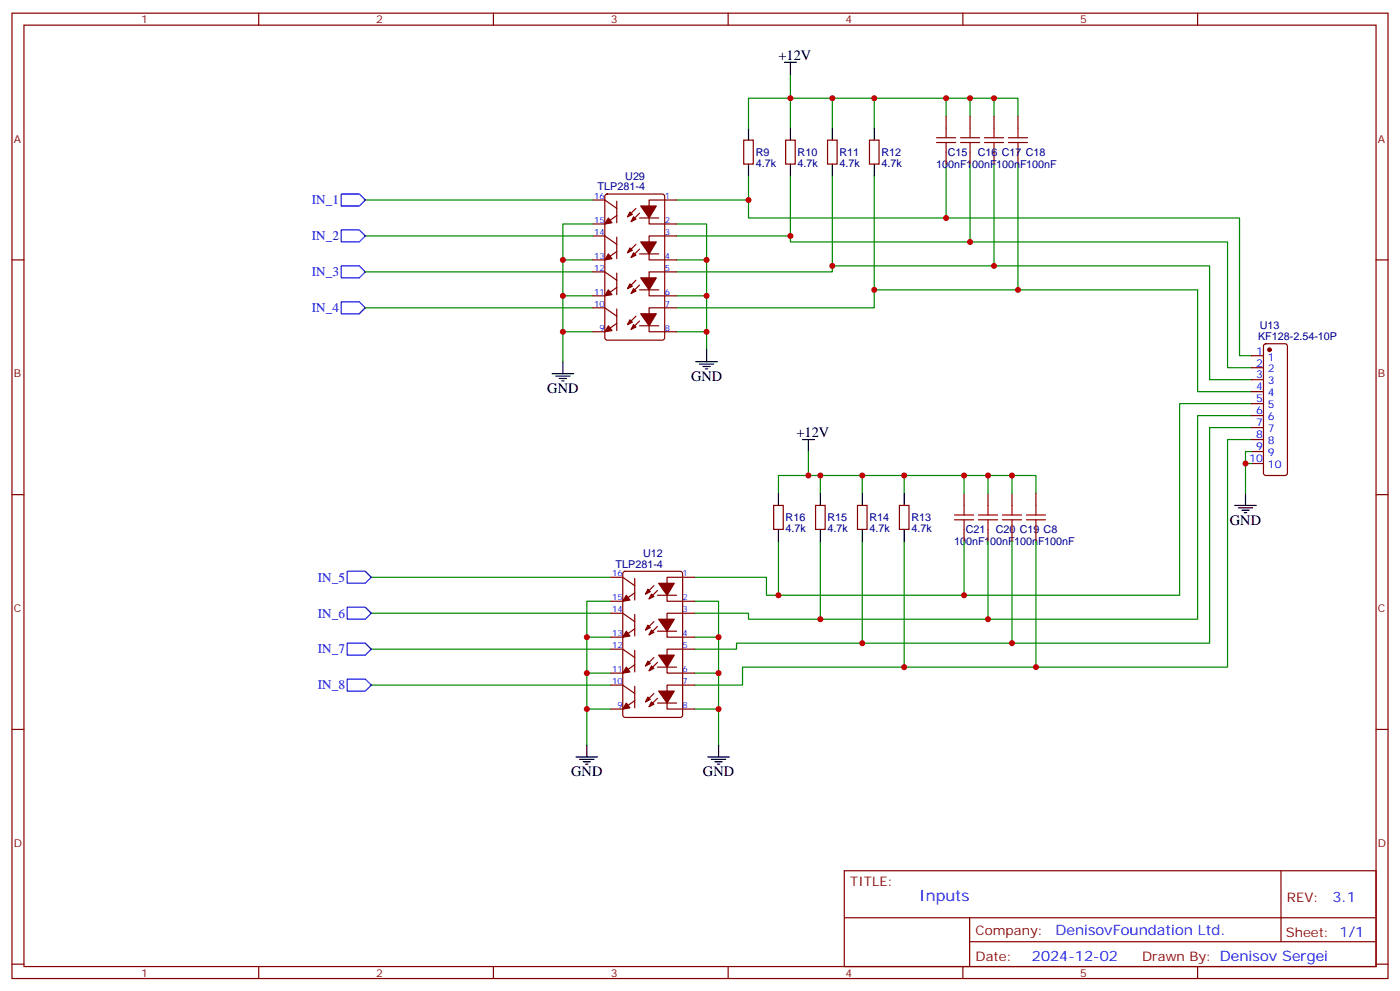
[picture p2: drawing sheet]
<svg xmlns="http://www.w3.org/2000/svg" width="412mm" height="292mm" viewBox="0 0 412 292" stroke-linecap="round" stroke-linejoin="round" font-family="sans-serif">
<g fill="none" stroke="#870000" stroke-width=".35">
<path d="M3.5 3.9h405.4v284.3h-405.4zM7.1 7.4h398.2v277.3h-398.2zM76.2 3.9v3.5M145.3 3.9v3.5M214.5 3.9v3.5M283.6 3.9v3.5M352.8 3.9v3.5M278.7 34.2v3.5M285.8 34.2v3.5M292.8 34.2v3.5M299.9 34.2v3.5M174.6 58.9h3.6l3.5 2.5"/>
<path d="M178.4 57.4l.5-.2h16.2l.6 .4 .1 41.9-.5 .6-16.4 .1-.7-.5v-41.8zM181.7 59.3v6.3M199.3 58.9h-8.1v7.1h8.1M219.1 41.3h2.8v7h-2.8zM231.4 41.3h2.8v7h-2.8zM243.8 41.3h2.8v7h-2.8zM256.1 41.3h2.8v7h-2.8zM278.7 44.8v3.5M285.8 44.8v3.5M292.8 44.8v3.5M299.9 44.8v3.5M3.5 76.6h3.6"/>
<path d="M174.6 69.5h3.6l3.5 2.5M181.7 74.1l-3.5 2.5h-3.6M181.7 69.9v6.3M181.7 63.5l-3.5 2.5h-3.6M187.3 72l-2.4 2.4M187.3 61.4l-2.4 2.5M188.4 74.8h5.6M188.4 73.4l-2.5 2.4M188.4 64.2h5.6M188.4 62.8l-2.5 2.5M199.3 69.5h-8.1v7.1h8.1M405.3 76.6h3.6"/>
<path d="M174.6 90.7h3.6l3.5 2.4M174.6 80.1h3.6l3.5 2.5M181.7 80.4v6.4M181.7 91v6.4M181.7 95.3l-3.5 2.4h-3.6M181.7 84.7l-3.5 2.4h-3.6M187.3 93.1l-2.4 2.5M187.3 82.6l-2.4 2.4M188.4 96h5.6M188.4 94.5l-2.5 2.5M188.4 85.4h5.6M188.4 84l-2.5 2.4"/>
<path d="M199.3 90.7h-8.1v7h8.1M199.3 80.1h-8.1v7h8.1M368.7 104.8h3.5M368.7 108.3h3.5M368.7 111.8h3.5M368.7 115.4h3.5M368.7 118.9h3.5M372.4 101.5l.5-.3h5.6l.5 .3 .2 .5v37.3l-.2 .5-.5 .3h-5.6l-.5-.3-.2-.5v-37.3zM368.7 122.4h3.5M368.7 125.9h3.5M368.7 129.5h3.5M368.7 133h3.5"/>
<path d="M368.7 136.5h3.5M3.5 145.7h3.6M227.9 148.9h2.8v7h-2.8zM240.2 148.9h2.9v7h-2.9zM252.6 148.9h2.8v7h-2.8zM264.9 148.9h2.9v7h-2.9zM284 145.3v3.6M284 155.9v3.6M291 145.3v3.6M291 155.9v3.6M298.1 145.3v3.6M298.1 155.9v3.6"/>
<path d="M305.2 145.3v3.6M305.2 155.9v3.6M405.3 145.7h3.6M179.9 170h3.5l3.6 2.5M183.7 168.5l.4-.2h16.3l.6 .4 .1 41.9-.5 .7h-16.5l-.6-.4-.1-41.9zM187 170.4v6.3M187 174.6l-3.6 2.5h-3.5M192.6 172.5l-2.5 2.5M193.7 175.3h5.6M193.7 173.9l-2.5 2.5M204.6 170h-8.1v7.1h8.1M179.9 191.2h3.5l3.6 2.5"/>
<path d="M179.9 180.6h3.5l3.6 2.5M187 181v6.3M187 191.6v6.3M187 195.8l-3.6 2.5h-3.5M187 185.2l-3.6 2.5h-3.5M192.6 193.7l-2.5 2.4M192.6 183.1l-2.5 2.5M193.7 196.5h5.6M193.7 195.1l-2.5 2.5M193.7 185.9h5.6M193.7 184.5l-2.5 2.5M204.6 191.2h-8.1v7.1h8.1"/>
<path d="M204.6 180.6h-8.1v7.1h8.1M3.5 214.8h3.6M179.9 201.8h3.5l3.6 2.5M187 202.1v6.4M187 206.4l-3.6 2.4h-3.5M192.6 204.3l-2.5 2.4M193.7 207.1h5.6M193.7 205.7l-2.5 2.4M204.6 201.8h-8.1v7h8.1M405.3 214.8h3.6M248.7 256.5h156.6v28.2h-156.6zM377.3 256.5v20.9"/>
<path d="M248.7 270.3h156.5M285.6 277.4h119.6M285.6 270.3v14.1M3.5 284h3.6M76.2 284.7v3.5M145.3 284.7v3.5M214.5 284.7v3.5M283.6 284.7v3.5M352.8 284.7v3.5M405.3 284h3.6"/>
</g>
<g fill="none" stroke="#008700" stroke-width=".35">
<path d="M232.8 21.9v15.8M245.2 28.9v8.8M257.5 28.9v8.8M278.7 28.9v5.3M285.8 28.9v5.3M292.8 28.9v5.3M299.9 34.2v-5.3h-79.4v8.8M107.6 58.9h67M220.5 58.9v5.3h144.6v40.6h3.6M220.5 51.9v7h-21.2M232.8 51.9v17.6h-33.5M245.2 51.9v28.2h-45.9"/>
<path d="M257.5 51.9v38.8h-58.2M278.7 48.3v15.9M285.8 48.3v23M292.8 48.3v30M299.9 48.3v37.1M107.6 69.5h67M174.6 66h-8.8v10.6M174.6 76.6h-8.8v10.5M199.3 66h8.8v10.6M199.3 76.6h8.8v10.5M232.8 69.5v1.8h128.8v37h7.1M245.2 78.3h111.1v33.5h12.4"/>
<path d="M107.6 90.7h67M107.6 80.1h67M174.6 87.1h-8.8v10.6M174.6 97.7h-8.8v8.8M199.3 87.1h8.8v10.6M199.3 97.7h8.8v5.3M257.5 85.4h95.3v30h15.9M368.7 118.9h-21.2v56.4h-121.7v-5.3h-21.2M238.1 133v7.1h-8.8v5.2M366.9 136.5h1.8M368.7 129.5h-7.1v67h-142.9v5.3h-14.1M368.7 125.9h-12.4v63.5h-139.3v1.8h-12.4"/>
<path d="M368.7 122.4h-15.9v60h-132.3v-1.8h-15.9M368.7 133h-1.8v12.3M229.3 159.5v15.8M238.1 140.1h67.1v5.2M241.7 140.1v5.2M241.7 159.5v22.9M254 140.1v5.2M254 159.5v29.9M266.3 140.1v5.2M266.3 159.5v37M284 140.1v5.2M284 159.5v15.8"/>
<path d="M291 140.1v5.2M291 159.5v22.9M298.1 140.1v5.2M298.1 159.5v29.9M305.2 159.5v37M109.4 170h70.5M179.9 177.1h-7v10.6M204.6 177.1h7.1v10.6M109.4 180.6h70.5M109.4 191.2h70.5M179.9 187.7h-7v10.6M179.9 198.3h-7v10.5"/>
<path d="M204.6 187.7h7.1v10.6M204.6 198.3h7.1v10.5M109.4 201.8h70.5M179.9 208.8h-7v10.6M204.6 208.8h7.1v10.6"/>
</g>
<g fill="none" stroke="#000" stroke-width=".35">
<path d="M231.1 18.3h3.5M232.8 18.3v3.6M220.5 37.7v3.6M232.8 37.7v3.6M245.2 37.7v3.6M257.5 37.7v3.6M220.5 48.3v3.6M232.8 48.3v3.6M245.2 48.3v3.6M257.5 48.3v3.6M162.6 110.1h6.4M163.7 110.8h4.2"/>
<path d="M164.7 111.5h2.2M165.5 112.2h.7M165.8 106.5v3.6M205 106.5h6.3M206 107.2h4.3M207.1 108h2.1M207.8 108.7h.7M208.1 103v3.5M236.4 129.5h3.5M238.1 129.5v3.5M229.3 145.3v3.6M229.3 155.9v3.6"/>
<path d="M241.7 145.3v3.6M241.7 155.9v3.6M254 145.3v3.6M254 155.9v3.6M266.3 145.3v3.6M266.3 155.9v3.6M363.7 148.9h6.4M364.8 149.6h4.2M365.8 150.3h2.1M366.5 151h.7M366.9 145.3v3.6M172.9 219.4v3.6"/>
<path d="M211.7 219.4v3.6M169.7 223h6.3M170.7 223.7h4.3M171.8 224.4h2.1M172.5 225.1h.7M208.5 223h6.3M209.5 223.7h4.3M210.6 224.4h2.1M211.3 225.1h.7"/>
</g>
<g fill="none" stroke="#a10000" stroke-width=".35">
<path d="M278.7 37.7v2.9M285.8 37.7v2.9M292.8 37.7v2.9M299.9 37.7v2.9M275.9 40.6h5.6M275.9 42h5.6M278.7 42v2.8M282.9 40.6h5.7M282.9 42h5.7M285.8 42v2.8M290 40.6h5.6M290 42h5.6"/>
<path d="M292.8 42v2.8M297 40.6h5.7M297 42h5.7M299.9 42v2.8M281.2 151.7h5.6M281.2 153.1h5.6M284 148.9v2.8M284 153.1v2.8M288.2 151.7h5.7M288.2 153.1h5.7M291 148.9v2.8M291 153.1v2.8"/>
<path d="M295.3 151.7h5.6M295.3 153.1h5.6M298.1 148.9v2.8M298.1 153.1v2.8M302.3 151.7h5.7M302.3 153.1h5.7M305.2 148.9v2.8M305.2 153.1v2.8"/>
</g>
<path d="M100.5 57.2h5.3l1.8 1.7-1.8 1.8h-5.3zM100.5 67.7h5.3l1.8 1.8-1.8 1.8h-5.3zM100.5 78.3h5.3l1.8 1.8-1.8 1.7h-5.3zM100.5 88.9h5.3l1.8 1.8-1.8 1.7h-5.3zM102.3 178.9h5.3l1.8 1.7-1.8 1.8h-5.3zM102.3 168.3h5.3l1.8 1.7-1.8 1.8h-5.3zM102.3 189.4h5.3l1.8 1.8-1.8 1.8h-5.3zM102.3 200h5.3l1.8 1.8-1.8 1.8h-5.3z" fill="none" stroke="#00f" stroke-width=".35"/>
<g fill="#870000" stroke="#870000" stroke-width=".35">
<path d="M188.7 92.4h4.6l-2.1 3.6z"/>
<path d="M185.6 94.2l.7 .7-1.4 .7z"/>
<path d="M186.6 95.6l.7 .7-1.4 .7z"/>
<path d="M179.2 96l1.1 1.4-2.1 .3z"/>
<path d="M188.7 81.8h4.6l-2.1 3.6z"/>
<path d="M185.6 83.6l.7 .7-1.4 .7z"/>
<path d="M186.6 85l.7 .7-1.4 .7z"/>
<path d="M179.2 85.4l1.1 1.4-2.1 .3z"/>
<path d="M188.7 71.3h4.6l-2.1 3.5z"/>
<path d="M185.6 73l.7 .7-1.4 .7z"/>
<path d="M186.6 74.4l.7 .7-1.4 .7z"/>
<path d="M179.2 74.8l1.1 1.4-2.1 .4z"/>
<path d="M188.7 60.7h4.6l-2.1 3.5z"/>
<path d="M185.6 62.4l.7 .7-1.4 .8z"/>
<path d="M186.6 63.9l.7 .7-1.4 .7z"/>
<path d="M179.2 64.2l1.1 1.4-2.1 .4z"/>
<path d="M194 203.6h4.6l-2.1 3.5z"/>
<path d="M190.9 205.3l.7 .7-1.5 .7z"/>
<path d="M191.9 206.7l.7 .7-1.4 .7z"/>
<path d="M184.5 207.1l1.1 1.4-2.2 .3z"/>
<path d="M194 193h4.6l-2.1 3.5z"/>
<path d="M190.9 194.7l.7 .7-1.5 .7z"/>
<path d="M191.9 196.1l.7 .8-1.4 .7z"/>
<path d="M184.5 196.5l1.1 1.4-2.2 .4z"/>
<path d="M194 182.4h4.6l-2.1 3.5z"/>
<path d="M190.9 184.2l.7 .7-1.5 .7z"/>
<path d="M191.9 185.6l.7 .7-1.4 .7z"/>
<path d="M184.5 185.9l1.1 1.4-2.2 .4z"/>
<path d="M194 171.8h4.6l-2.1 3.5z"/>
<path d="M190.9 173.6l.7 .7-1.5 .7z"/>
<path d="M191.9 175l.7 .7-1.4 .7z"/>
<path d="M184.5 175.3l1.1 1.4-2.2 .4z"/>
<circle cx="373.9" cy="103" r=".53"/>
</g>
<g fill="#c00">
<circle cx="220.5" cy="58.9" r=".88"/>
<circle cx="278.7" cy="64.2" r=".88"/>
<circle cx="208.1" cy="87.1" r=".88"/>
<circle cx="208.1" cy="97.7" r=".88"/>
<circle cx="257.5" cy="85.4" r=".88"/>
<circle cx="299.9" cy="85.4" r=".88"/>
<circle cx="245.2" cy="78.3" r=".88"/>
<circle cx="292.8" cy="78.3" r=".88"/>
<circle cx="232.8" cy="69.5" r=".88"/>
<circle cx="285.8" cy="71.3" r=".88"/>
<circle cx="232.8" cy="28.9" r=".88"/>
<circle cx="208.1" cy="76.6" r=".88"/>
<circle cx="245.2" cy="28.9" r=".88"/>
<circle cx="257.5" cy="28.9" r=".88"/>
<circle cx="292.8" cy="28.9" r=".88"/>
<circle cx="285.8" cy="28.9" r=".88"/>
<circle cx="278.7" cy="28.9" r=".88"/>
<circle cx="165.8" cy="76.6" r=".88"/>
<circle cx="165.8" cy="87.1" r=".88"/>
<circle cx="165.8" cy="97.7" r=".88"/>
<circle cx="266.3" cy="196.5" r=".88"/>
<circle cx="254" cy="189.4" r=".88"/>
<circle cx="241.7" cy="182.4" r=".88"/>
<circle cx="229.3" cy="175.3" r=".88"/>
<circle cx="266.3" cy="140.1" r=".88"/>
<circle cx="254" cy="140.1" r=".88"/>
<circle cx="241.7" cy="140.1" r=".88"/>
<circle cx="305.2" cy="196.5" r=".88"/>
<circle cx="298.1" cy="189.4" r=".88"/>
<circle cx="291" cy="182.4" r=".88"/>
<circle cx="284" cy="175.3" r=".88"/>
<circle cx="211.7" cy="187.7" r=".88"/>
<circle cx="211.7" cy="198.3" r=".88"/>
<circle cx="211.7" cy="208.8" r=".88"/>
<circle cx="238.1" cy="140.1" r=".88"/>
<circle cx="284" cy="140.1" r=".88"/>
<circle cx="291" cy="140.1" r=".88"/>
<circle cx="298.1" cy="140.1" r=".88"/>
<circle cx="172.9" cy="187.7" r=".88"/>
<circle cx="172.9" cy="198.3" r=".88"/>
<circle cx="172.9" cy="208.8" r=".88"/>
<circle cx="366.9" cy="136.5" r=".88"/>
</g>
<text font-size="4.6" fill="#00f" x="270.8" y="265.5">Inputs</text>
<g font-size="4.2">
<text x="229.3" y="17.6">+12V</text>
<text x="203.6" y="112.2">GND</text>
<text x="161.2" y="115.7">GND</text>
<text x="234.6" y="128.8">+12V</text>
<text x="362.3" y="154.5">GND</text>
<text x="168.3" y="228.6">GND</text>
<text x="207.1" y="228.6">GND</text>
</g>
<g font-size="4.2" fill="#00f">
<text x="392.5" y="265.7">3.1</text>
<text x="310.9" y="275.3">DenisovFoundation Ltd.</text>
<text x="304" y="283.1">2024-12-02</text>
</g>
<g font-size="3.9" fill="#00f">
<text x="91.9" y="60.1">IN_1</text>
<text x="91.9" y="70.8">IN_2</text>
<text x="91.9" y="81.4">IN_3</text>
<text x="91.9" y="91.9">IN_4</text>
<text x="93.6" y="171.3">IN_5</text>
<text x="93.6" y="181.9">IN_6</text>
<text x="93.6" y="192.5">IN_7</text>
<text x="93.6" y="203">IN_8</text>
</g>
<g font-size="3.9" fill="#800">
<text x="250.5" y="261.1">TITLE:</text>
<text x="379.1" y="265.7">REV:</text>
<text x="287.4" y="275.3">Company:</text>
<text x="378.7" y="275.9">Sheet: 1/1</text>
<text x="287.4" y="282.9">Date:</text>
<text x="336.4" y="283">Drawn By: Denisov Sergei</text>
</g>
<g font-size="3.2" fill="#800">
<text x="41.6" y="6.9">1</text>
<text x="110.8" y="6.9">2</text>
<text x="179.9" y="6.9">3</text>
<text x="249.1" y="6.9">4</text>
<text x="318.2" y="6.9">5</text>
<text x="4.1" y="42">A</text>
<text x="405.9" y="42">A</text>
<text x="4.1" y="111.1">B</text>
<text x="405.9" y="111.1">B</text>
<text x="4.1" y="180.3">C</text>
<text x="405.9" y="180.3">C</text>
<text x="4.1" y="249.4">D</text>
<text x="405.9" y="249.4">D</text>
<text x="41.6" y="287.7">1</text>
<text x="110.8" y="287.7">2</text>
<text x="179.9" y="287.7">3</text>
<text x="249.1" y="287.7">4</text>
<text x="318.2" y="287.7">5</text>
</g>
<g font-size="3.2" fill="#000080">
<text x="222.6" y="45.9">R9</text>
<text x="234.9" y="45.9">R10</text>
<text x="247.3" y="45.9">R11</text>
<text x="259.6" y="45.9">R12</text>
<text x="279.2" y="45.9">C15</text>
<text x="288" y="45.9">C16 C17 C18</text>
<text x="184.2" y="52.9">U29</text>
<text x="222.6" y="49.1">4.7k</text>
<text x="234.9" y="49.1">4.7k</text>
<text x="247.3" y="49.1">4.7k</text>
<text x="259.6" y="49.1">4.7k</text>
<text x="275.8" y="49.5">100nF100nF</text>
<text x="293.4" y="49.5">100nF100nF</text>
<text x="176.1" y="56.1">TLP281-4</text>
<text x="370.6" y="100.1">KF128-2.54-10P</text>
<text x="371.1" y="96.9">U13</text>
<text x="231.4" y="153.5">R16</text>
<text x="243.8" y="153.5">R15</text>
<text x="256.1" y="153.5">R14</text>
<text x="268.5" y="153.5">R13</text>
<text x="231.4" y="156.7">4.7k</text>
<text x="243.8" y="156.7">4.7k</text>
<text x="256.1" y="156.7">4.7k</text>
<text x="268.5" y="156.7">4.7k</text>
<text x="281.1" y="160.6">100nF100nF</text>
<text x="284.5" y="157.1">C21</text>
<text x="293.3" y="157.1">C20 C19 C8</text>
<text x="298.7" y="160.6">100nF100nF</text>
<text x="181.3" y="167.2">TLP281-4</text>
<text x="189.5" y="164">U12</text>
</g>
<g font-size="3.2" fill="#00f">
<text x="370" y="104.4">1</text>
<text x="370" y="108">2</text>
<text x="373.5" y="106.2">1</text>
<text x="370" y="111.5">3</text>
<text x="373.5" y="109.7">2</text>
<text x="373.5" y="113.2">3</text>
<text x="370" y="115">4</text>
<text x="370" y="118.5">5</text>
<text x="373.5" y="116.8">4</text>
<text x="370" y="122.1">6</text>
<text x="370" y="125.6">7</text>
<text x="373.5" y="120.3">5</text>
<text x="373.5" y="123.8">6</text>
<text x="370" y="129.1">8</text>
<text x="373.5" y="127.4">7</text>
<text x="373.5" y="130.9">8</text>
<text x="368" y="136.2">10</text>
<text x="370" y="132.6">9</text>
<text x="373.5" y="134.4">9</text>
<text x="373.5" y="137.9">10</text>
</g>
<g font-size="2.5" fill="#00f">
<text x="175" y="58.6">16</text>
<text x="195.8" y="58.6">1</text>
<text x="175" y="65.6">15</text>
<text x="195.8" y="65.6">2</text>
<text x="175" y="69.1">14</text>
<text x="195.8" y="69.1">3</text>
<text x="175" y="76.2">13</text>
<text x="195.8" y="76.2">4</text>
<text x="175" y="79.7">12</text>
<text x="195.8" y="79.7">5</text>
<text x="175" y="86.8">11</text>
<text x="195.8" y="86.8">6</text>
<text x="175" y="90.3">10</text>
<text x="195.8" y="90.3">7</text>
<text x="176.6" y="97.4">9</text>
<text x="195.8" y="97.4">8</text>
<text x="180.3" y="169.7">16</text>
<text x="201.1" y="169.7">1</text>
<text x="180.3" y="176.7">15</text>
<text x="201.1" y="176.7">2</text>
<text x="180.3" y="180.3">14</text>
<text x="201.1" y="180.3">3</text>
<text x="180.3" y="190.9">12</text>
<text x="180.3" y="187.3">13</text>
<text x="201.1" y="190.9">5</text>
<text x="201.1" y="187.3">4</text>
<text x="180.3" y="197.9">11</text>
<text x="201.1" y="197.9">6</text>
<text x="180.3" y="201.4">10</text>
<text x="201.1" y="201.4">7</text>
<text x="181.9" y="208.5">9</text>
<text x="201.1" y="208.5">8</text>
</g>
</svg>
